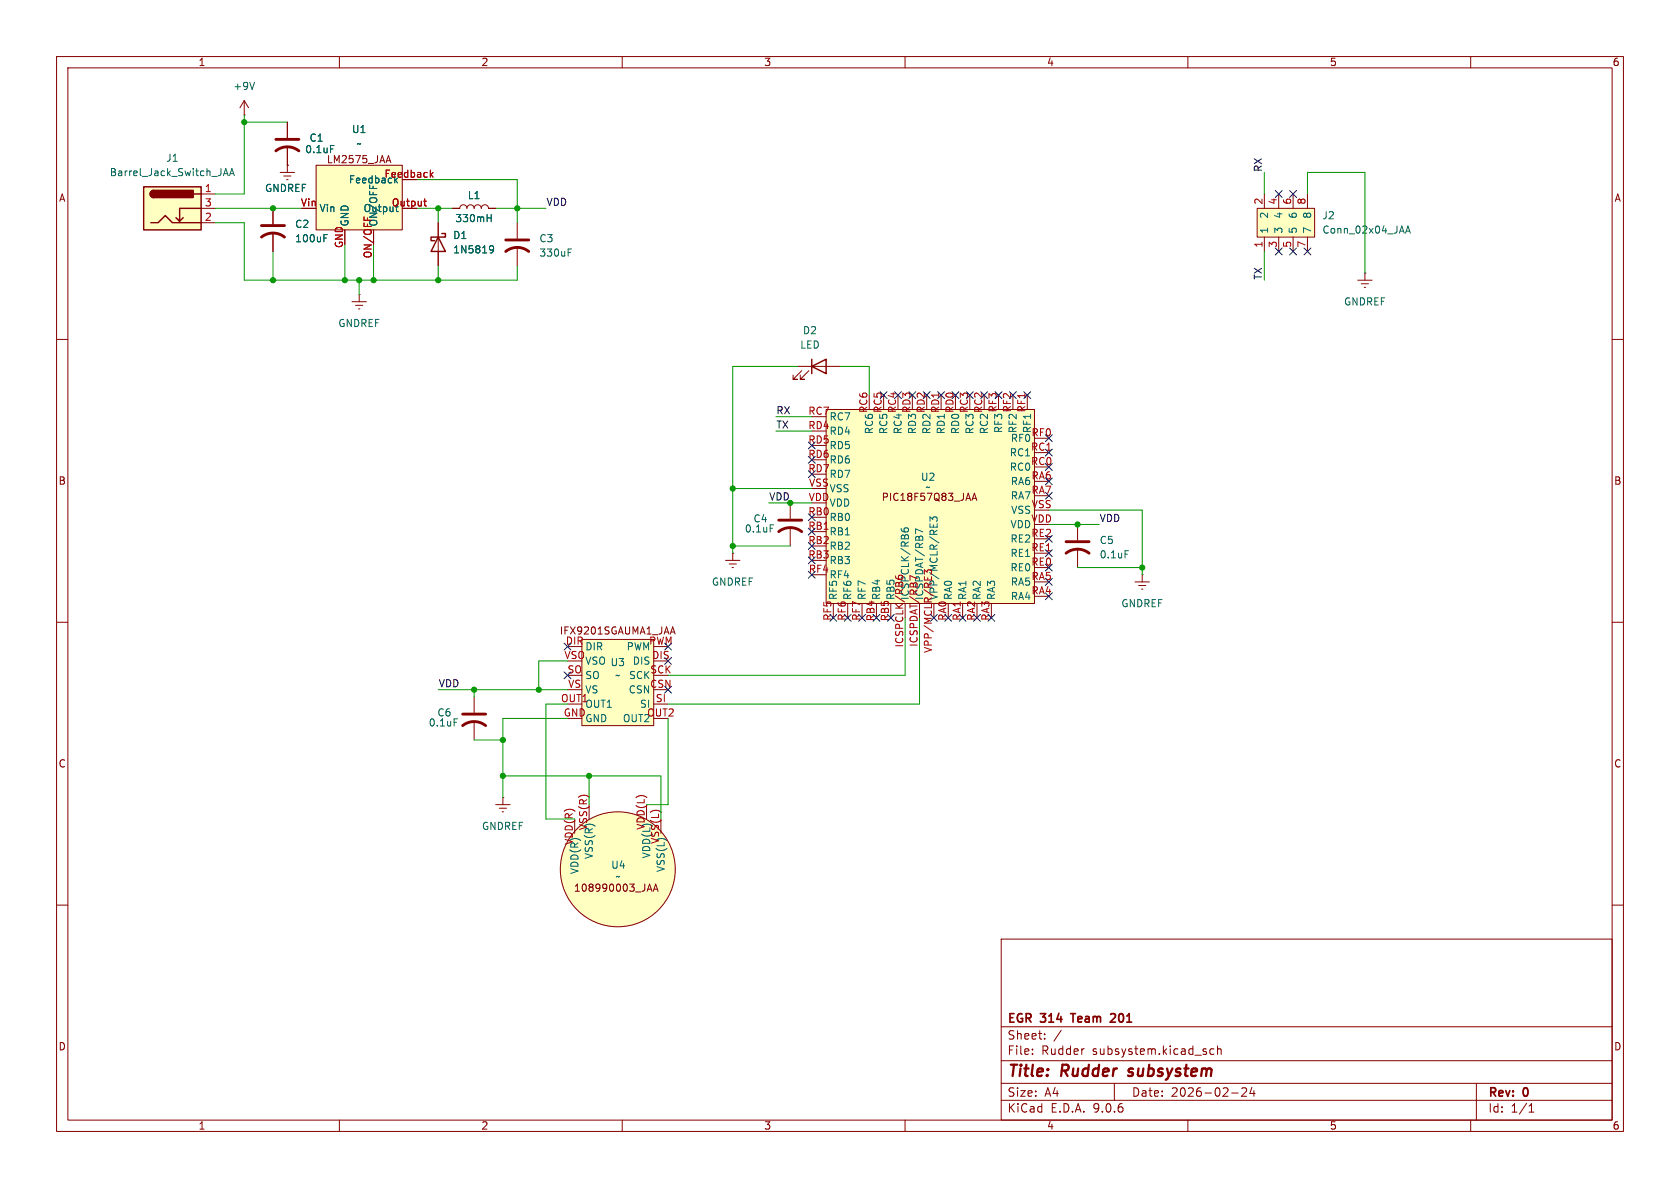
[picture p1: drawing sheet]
<svg xmlns="http://www.w3.org/2000/svg" width="297mm" height="210mm" viewBox="0 0 297 210" stroke-linecap="round" stroke-linejoin="round" font-family="sans-serif">
<g fill="none" stroke="#840000" stroke-width=".18">
<path d="M10 10h277v190h-277zM12 12h273v186h-273zM60 10v2M110 10v2M160 10v2M210 10v2M260 10v2M77.5 39.4v7.6M80 36.8h1.3a.64 .64 0 0 1 .6-.6 .64 .64 0 0 1 .6 .6 .64 .64 0 0 1 .7-.6 .64 .64 0 0 1 .6 .6 .64 .64 0 0 1 .7-.6 .64 .64 0 0 1 .6 .6 .64 .64 0 0 1 .6-.6 .64 .64 0 0 1 .7 .6h1.2M10 60h2M285 60h2M10 110h2"/>
<path d="M285 110h2M10 160h2M177 166h108v32h-108zM285 160h2M60 198v2M110 198v2M160 198v2M177 194.5h108M177 191.5h108M177 187.5h108M177 181.5h108M182.5 186.3v.1"/>
<path d="M182.5 185.5v.1M184.7 183.6v.1M184.7 182.8v.1M187.6 182.1l-1.3 2M191.5 185.4h.2M197 191.5v3M210 198v2M214.6 185.5l-.4-.1-.3 .3v.4l.1 .2h.6M215.2 185.5l.3-.1 .3 .1 .1 .9M215.2 184.9v1.5M217.7 193.2h1.2M219.5 192.4l.6-.1 .2 .1 .1 .3-.9 1.1h.9"/>
<path d="M221.3 192.2l-.3 1.1h.9M221.7 192.8v1M260 198v2M261 191.5v6.5M270.3 196.6h.9M270.3 195.5l.4-.4v1.5"/>
</g>
<path d="M199.4 190.1l.2 .1M199.6 189l-.1 .3 .1 .1" fill="none" stroke="#840000" stroke-width=".4"/>
<path d="M189.3 179.2h.8M197.1 179.3l-.5-.1-.3 .1M197.1 179.8l-.8 .9h.9" fill="none" stroke="#840000" stroke-width=".3"/>
<path d="M86.1 38.5h.7M86.8 37.9v1.3M86.7 43.5l.3-.1 .2 .2a.84 .84 0 0 1-.3 1.1h-.2M87.3 44l-.3 .2h-.3" fill="none" stroke="#006464" stroke-width=".18"/>
<path d="M77.5 41.9l1.2 2.6h-2.5zM78.1 41.3h.6v.6h-2.5v.6h.6" fill="none" stroke="#840000" stroke-width=".25"/>
<path d="M55.9 29.2h15.2v11.4h-15.2z" fill="#ffffc2"/>
<path d="M55.9 29.2h15.2v11.4h-15.2zM68.4 28.4h.6M68.7 27.5l.4 1.3" fill="none" stroke="#840000" stroke-width=".18"/>
<path d="M65.3 32.7v.6M69.9 31.8l.4 .5" fill="none" stroke="#006464" stroke-width=".18"/>
<path d="M64.4 38.3v.6M74.9 35.6h.5M75.1 35.1v1.1l.3 .2M76.2 30.8l.4 .5M76.6 30.5l-.5 .5" fill="none" stroke="#a90000" stroke-width=".18"/>
<path d="M222.2 36.8h10.2v5.1h-10.2z" fill="#ffffc2"/>
<g fill="none" stroke="#840000" stroke-width=".18">
<path d="M91.4 39.4v2.8M222.2 36.8h10.2v5.1h-10.2zM223.5 34.3v2.5M226.1 34.3v2.5M228.6 34.3v2.5M231.1 34.3v2.5M62.2 53.3h2.6M62.9 54h1.2M63.4 54.6h.2M63.5 52.1h.1M63.5 52.1v1.2M91.4 43.7v3.3"/>
<path d="M223.5 41.9v2.6M226.1 41.9v2.6M228.6 41.9v2.6M231.1 41.9v2.6M200.7 102.9h2.5M201.3 103.5h1.3M201.8 104.1h.3M201.9 101.6h.1M201.9 101.6v1.3"/>
</g>
<path d="M100.4 44.6h.5M100.4 44h.6M248.5 41.2l.4-1.3 .4 1.3M248.6 40.9h.6" fill="none" stroke="#006464" stroke-width=".18"/>
<path d="M89.4 44.5a3.3 3.3 0 0 1 4.1 0M89.4 42.4h4.1" fill="none" stroke="#840000" stroke-width=".51"/>
<path d="M102.9 113h12.7v15.3h-12.7z" fill="#ffffc2"/>
<path d="M102.9 113h12.7v15.3h-12.7zM118.6 111.7h.6M118.9 110.8l.4 1.3M115.6 124.5h2.5" fill="none" stroke="#840000" stroke-width=".18"/>
<path d="M25.4 33h10.2v7.6h-10.2z" fill="#ffffc2"/>
<path d="M25.4 33h10.2v7.6h-10.2zM26.7 39.4h1.2l1.3-1.3 1.3 1.3h5.1M27.2 33.7a.64 .64 0 0 0-.7 .6 .64 .64 0 0 0 .7 .6M32.4 38.5l-.7 .6M34.3 34.3h1.3M35.6 36.8h-3.9v2.3l-.6-.6M143.5 64.8l2.5-1.3v2.5zM143.5 63.5v2.5" fill="none" stroke="#840000" stroke-width=".25"/>
<g fill="#840000" stroke="#840000" stroke-width=".25">
<path d="M26.7 33.8l.5-.1v1.2a.63 .63 0 0 1-.6-.4 .63 .63 0 0 1 .1-.7z"/>
<path d="M27.2 33.7h7v1.2h-7z"/>
</g>
<g fill="none" stroke="#840000" stroke-width=".18">
<path d="M35.6 34.3h2.5M35.6 36.8h2.5M35.6 39.4h2.5M48.3 36.8v2.8M48.3 41.1v3.4M141 64.8h7.6M141.7 65.5l-1.5 1.6h.8h-.8v-.8M143 65.5l-1.5 1.6h.7h-.7v-.8M83.8 123.2v2.8M83.8 127.5v3.3M87.6 142.2h2.6M88.3 142.9h1.2"/>
<path d="M88.8 143.5h.2M88.9 141h.1M88.9 141v1.2M114.5 157.2h.6M114.8 156.3l.5 1.3M115.5 157.6l.4-1.3 .4 1.3M115.6 157.2h.6"/>
<circle cx="109.2" cy="153.7" r="10.2"/>
</g>
<path d="M39.5 31.1l.4-1.3 .4 1.3M39.6 30.7h.6M40.6 31.1l.4-1.3 .4 1.3M40.7 30.7h.6M57.3 42.1h.4M57.3 41.5h.6M80.3 127.1h.6" fill="none" stroke="#006464" stroke-width=".18"/>
<circle cx="109.2" cy="153.7" r="10.2" fill="#ffffc2" stroke="#ffffc2" stroke-width=".18"/>
<path d="M46.2 39.9h4.1M46.2 41.9a3.3 3.3 0 0 1 4.1 0M81.8 128.3a3.3 3.3 0 0 1 4.1 0M81.8 126.2h4.1" fill="none" stroke="#840000" stroke-width=".51"/>
<path d="M146 72.4h36.9v34.3h-36.9z" fill="#ffffc2"/>
<g fill="none" stroke="#840000" stroke-width=".18">
<path d="M43.2 17.8l-.8 1.3M43.2 17.8l.7 1.3M43.2 17.8v2.5M43.2 20.3h.1M48.3 36.8v2.8M49.5 30.5h2.6M50.2 31.1h1.2M50.7 31.8h.2M50.8 29.2h.1M50.8 21.6v2.8M50.8 25.9v4.6M77.5 39.4v2.5"/>
<path d="M80 36.8h1.3M86.4 36.8h1.2M48.3 41.1v3.4M77.5 44.5v2.5M240 49.5h2.6M240.7 50.2h1.2M241.2 50.8h.2M241.3 48.3h.1M241.3 48.3v1.2M146 72.4h36.9v34.3h-36.9zM128.3 99.1h2.5M128.9 99.7h1.3"/>
<path d="M129.5 97.8h.1M129.5 97.8v1.3M139.7 88.9v2.8M139.7 93.2v3.3M171.8 88.5l.5-1.3 .4 1.3M172 88.1h.6M190.5 92.7v2.8M190.5 97v3.3M129.4 100.3h.3"/>
</g>
<g fill="none" stroke="#006464" stroke-width=".18">
<path d="M45 14.5l-.4 1.3M58.4 25.7h.6M65.3 32.7v.6M69.9 31.8l.4 .5M86.1 38.5h.7M86.8 37.9v1.3M57.3 42.1h.4M57.3 41.5h.6M86.7 43.5l.3-.1 .2 .2a.84 .84 0 0 1-.3 1.1h-.2M87.3 44l-.3 .2h-.3M136.2 92.8h.6M159.3 93.4l.1 .4a.86 .86 0 0 0 1.2 0l-.1-.4-.4-.1-.3 .3 .1 .3 .2 .1"/>
<path d="M163.1 94l-1.2-.5v.8M164.4 92.2v-.8l.5 .4 .1-.4h.6l.1 .2-.1 .6M164.4 92.6v.6M165.7 92.6v.6M198.9 97.4h.6"/>
</g>
<path d="M64.4 38.3v.6M74.9 35.6h.5M75.1 35.1v1.1l.3 .2M76.2 30.8l.4 .5M76.6 30.5l-.5 .5M158.3 101.8l.2 .4M158.9 102.4h.5M158.9 102.4h.2M159.1 101.7l-.3 .2 .1 .4M160.9 101.8l1.2 .5M164.1 100.7l-.1 .1" fill="none" stroke="#a90000" stroke-width=".18"/>
<path d="M48.8 26.7a3.3 3.3 0 0 1 4 0M48.8 24.6h4M137.7 94a3.3 3.3 0 0 1 4 0M137.7 91.9h4M188.5 97.8a3.3 3.3 0 0 1 4 0M188.5 95.8h4" fill="none" stroke="#840000" stroke-width=".51"/>
<g fill="none" stroke="#009600" stroke-width=".18">
<path d="M38.1 39.4h5.1v10.1h48.2v-2.5M38.1 36.8h15.2M43.2 20.3v14h-5.1M43.2 21.6h7.6M73.7 36.8h6.3M73.7 31.8h17.7v7.6M77.5 36.8v2.6M87.6 36.8h8.9M223.5 30.5v3.8M231.1 34.3v-3.8h10.2v17.8M48.3 44.5v5M61 43.2v6.3"/>
<path d="M63.5 49.5v2.6M66 43.2v6.3M77.5 47v2.5M223.5 44.5v5M137.2 76.2h6.3M137.2 73.7h6.3M141 64.8h-11.5v33M148.6 64.8h5.1v5.1M129.5 96.5h10.2M129.5 86.4h14M135.9 88.9h7.6M185.4 90.2h16.5v11.4"/>
<path d="M185.4 92.7h8.9M100.3 116.8h-5.1v5.1M160 109.2v10.2h-41.9M162.6 109.2v15.3h-44.5M190.5 100.3h11.4M77.5 121.9h22.8M83.8 121.9v1.3M83.8 130.8h5.1M88.9 137.2h27.9v7.6M100.3 127h-11.4v14M100.3 124.5h-3.8v20.3h5.1M104.1 137.2v5"/>
<path d="M118.1 127v15.2h-3.8"/>
</g>
<g fill="none" stroke="#000084" stroke-width=".18">
<path d="M225.5 33.7l1.2 1.2M226.7 33.7l-1.2 1.2M228 33.7l1.2 1.2M229.2 33.7l-1.2 1.2M225.5 43.8l1.2 1.3M226.7 43.8l-1.2 1.3M228 43.8l1.2 1.3M229.2 43.8l-1.2 1.3M230.5 43.8l1.2 1.3M231.7 43.8l-1.2 1.3M142.9 78.1l1.2 1.2M144.1 78.1l-1.2 1.2"/>
<path d="M155.6 69.2l1.2 1.3M156.8 69.2l-1.2 1.3M158.1 69.2l1.3 1.3M159.4 69.2l-1.3 1.3M160.7 69.2l1.2 1.3M161.9 69.2l-1.2 1.3M163.2 69.2l1.2 1.3M164.4 69.2l-1.2 1.3M165.8 69.2l1.2 1.3M167 69.2l-1.2 1.3M168.3 69.2l1.2 1.3M169.5 69.2l-1.2 1.3"/>
<path d="M170.8 69.2l1.3 1.3M172.1 69.2l-1.3 1.3M173.4 69.2l1.2 1.3M174.6 69.2l-1.2 1.3M175.9 69.2l1.2 1.3M177.1 69.2l-1.2 1.3M178.5 69.2l1.2 1.3M179.7 69.2l-1.2 1.3M181 69.2l1.2 1.3M182.2 69.2l-1.2 1.3M184.8 79.4l1.2 1.2M184.8 76.9l1.2 1.2"/>
<path d="M186 79.4l-1.2 1.2M186 76.9l-1.2 1.2M142.9 98.5l1.2 1.2M142.9 90.8l1.2 1.2M142.9 93.4l1.2 1.2M142.9 95.9l1.2 1.2M142.9 80.7l1.2 1.2M142.9 83.2l1.2 1.2M144.1 95.9l-1.2 1.2M144.1 98.5l-1.2 1.2M144.1 90.8l-1.2 1.2M144.1 93.4l-1.2 1.2"/>
<path d="M144.1 80.7l-1.2 1.2M144.1 83.2l-1.2 1.2M184.8 99.7l1.2 1.2M184.8 97.2l1.2 1.2M184.8 94.6l1.2 1.3M184.8 87l1.2 1.2M184.8 84.5l1.2 1.2M184.8 81.9l1.2 1.3M186 99.7l-1.2 1.2M186 97.2l-1.2 1.2M186 84.5l-1.2 1.2M186 87l-1.2 1.2"/>
<path d="M186 94.6l-1.2 1.3M186 81.9l-1.2 1.3M99.7 113.7l1.2 1.2M99.7 118.8l1.2 1.2M100.9 113.7l-1.2 1.2M100.9 118.8l-1.2 1.2M117.5 116.2l1.2 1.2M117.5 113.7l1.2 1.2M118.7 116.2l-1.2 1.2M118.7 113.7l-1.2 1.2M142.9 101l1.2 1.2M144.1 101l-1.2 1.2"/>
<path d="M146.7 108.6l1.2 1.2M147.9 108.6l-1.2 1.2M149.3 108.6l1.2 1.2M150.5 108.6l-1.2 1.2M151.8 108.6l1.2 1.2M153 108.6l-1.2 1.2M154.3 108.6l1.2 1.2M155.5 108.6l-1.2 1.2M156.9 108.6l1.2 1.2M158.1 108.6l-1.2 1.2M164.5 108.6l1.2 1.2M165.7 108.6l-1.2 1.2"/>
<path d="M167 108.6l1.2 1.2M168.2 108.6l-1.2 1.2M169.6 108.6l1.2 1.2M170.8 108.6l-1.2 1.2M172.1 108.6l1.2 1.2M173.3 108.6l-1.2 1.2M174.7 108.6l1.2 1.2M175.9 108.6l-1.2 1.2M184.8 104.8l1.2 1.2M184.8 102.3l1.2 1.2M186 104.8l-1.2 1.2M186 102.3l-1.2 1.2"/>
<path d="M117.5 121.3l1.2 1.2M118.7 121.3l-1.2 1.2"/>
</g>
<g fill="#009600" stroke="#009600" stroke-width=".18">
<circle cx="77.5" cy="49.5" r=".46"/>
<circle cx="66" cy="49.5" r=".46"/>
<circle cx="63.5" cy="49.5" r=".46"/>
<circle cx="61" cy="49.5" r=".46"/>
<circle cx="48.3" cy="36.8" r=".46"/>
<circle cx="48.3" cy="49.5" r=".46"/>
<circle cx="43.2" cy="21.6" r=".46"/>
<circle cx="77.5" cy="36.8" r=".46"/>
<circle cx="91.4" cy="36.8" r=".46"/>
<circle cx="129.5" cy="86.4" r=".46"/>
<circle cx="88.9" cy="137.2" r=".46"/>
<circle cx="88.9" cy="130.8" r=".46"/>
<circle cx="95.2" cy="121.9" r=".46"/>
<circle cx="83.8" cy="121.9" r=".46"/>
<circle cx="104.1" cy="137.2" r=".46"/>
<circle cx="201.9" cy="100.3" r=".46"/>
<circle cx="190.5" cy="92.7" r=".46"/>
<circle cx="129.5" cy="96.5" r=".46"/>
<circle cx="139.7" cy="88.9" r=".46"/>
</g>
<g font-size="2.8" fill="#840000">
<text x="178" y="190.9">Title:</text>
<text x="187.7" y="190.9">Rudder</text>
<text x="200.4" y="190.9">subsystem</text>
</g>
<g font-size="2.1" fill="#840000">
<text x="178" y="184">Sheet:</text>
<text x="178" y="181.2">EGR</text>
<text x="184.1" y="181.2">314</text>
<text x="190.1" y="181.2">Team</text>
<text x="197.7" y="181.2">201</text>
<text x="178" y="186.7">File:</text>
<text x="184.1" y="186.7">Rudder</text>
<text x="193.2" y="186.7">subsystem.kicad_sch</text>
<text x="178" y="196.9">KiCad</text>
<text x="178" y="194.1">Size:</text>
<text x="184.7" y="194.1">A4</text>
<text x="185.7" y="196.9">E.D.A.</text>
<text x="193.3" y="196.9">9.0.6</text>
<text x="200" y="194.1">Date:</text>
<text x="207" y="194.1">2026-02-24</text>
<text x="263" y="194.3">Rev:</text>
<text x="263" y="196.9">Id:</text>
<text x="267.1" y="196.9">1/1</text>
<text x="269.4" y="194.3">0</text>
</g>
<g font-size="1.8" fill="#840000">
<text x="35" y="11.9">1</text>
<text x="85" y="11.9">2</text>
<text x="135" y="11.9">3</text>
<text x="185" y="11.9">4</text>
<text x="235" y="11.9">5</text>
<text x="285" y="11.9">6</text>
<text x="57.7" y="29.1">LM2575_JAA</text>
<text x="10.3" y="35.9">A</text>
<text x="285.3" y="35.9">A</text>
<text x="10.3" y="85.9">B</text>
<text x="155.8" y="88.7">PIC18F57Q83_JAA</text>
<text x="285.3" y="85.9">B</text>
<text x="98.9" y="112.4">IFX9201SGAUMA1_JAA</text>
<text x="10.3" y="135.9">C</text>
<text x="285.3" y="135.9">C</text>
<text x="101.4" y="157.8">108990003_JAA</text>
<text x="10.3" y="185.9">D</text>
<text x="285.3" y="185.9">D</text>
<text x="35" y="199.9">1</text>
<text x="85" y="199.9">2</text>
<text x="135" y="199.9">3</text>
<text x="185" y="199.9">4</text>
<text x="235" y="199.9">5</text>
<text x="285" y="199.9">6</text>
</g>
<g font-size="1.8" fill="#006464">
<text x="41.1" y="16.1">+9V</text>
<text x="62.1" y="23.7">U1</text>
<text x="29.3" y="28.8">J1</text>
<text x="53.9" y="27.3">0.1uF</text>
<text x="54.6" y="25.2">C1</text>
<text x="62.9" y="26.3">~</text>
<text x="19.3" y="31.3">Barrel_Jack_Switch_JAA</text>
<text x="46.8" y="34.1">GNDREF</text>
<text x="82.6" y="35.4">L1</text>
<text x="52.1" y="40.5">C2</text>
<text x="56.4" y="37.7">Vin</text>
<text x="61.8" y="40.1" transform="rotate(-90 61.8 40.1)">GND</text>
<text x="64.2" y="37.7">Output</text>
<text x="80.4" y="39.5">330mH</text>
<text x="224.4" y="41.4" transform="rotate(-90 224.4 41.4)">1</text>
<text x="224.4" y="38.8" transform="rotate(-90 224.4 38.8)">2</text>
<text x="226.9" y="41.4" transform="rotate(-90 226.9 41.4)">3</text>
<text x="226.9" y="38.8" transform="rotate(-90 226.9 38.8)">4</text>
<text x="229.5" y="41.4" transform="rotate(-90 229.5 41.4)">5</text>
<text x="229.5" y="38.8" transform="rotate(-90 229.5 38.8)">6</text>
<text x="232" y="41.4" transform="rotate(-90 232 41.4)">7</text>
<text x="232" y="38.8" transform="rotate(-90 232 38.8)">8</text>
<text x="233.7" y="39">J2</text>
<text x="233.7" y="41.5">Conn_02x04_JAA</text>
<text x="52.1" y="43">100uF</text>
<text x="80" y="42.5">D1</text>
<text x="80" y="45">1N5819</text>
<text x="95.3" y="43">C3</text>
<text x="95.3" y="45.6">330uF</text>
<text x="59.7" y="58">GNDREF</text>
<text x="141.9" y="59.3">D2</text>
<text x="237.5" y="54.2">GNDREF</text>
<text x="141.4" y="61.8">LED</text>
<text x="146.6" y="74.5">RC7</text>
<text x="154.5" y="76.9" transform="rotate(-90 154.5 76.9)">RC6</text>
<text x="157.1" y="76.9" transform="rotate(-90 157.1 76.9)">RC5</text>
<text x="159.6" y="76.9" transform="rotate(-90 159.6 76.9)">RC4</text>
<text x="162.2" y="76.9" transform="rotate(-90 162.2 76.9)">RD3</text>
<text x="164.7" y="76.9" transform="rotate(-90 164.7 76.9)">RD2</text>
<text x="167.2" y="76.9" transform="rotate(-90 167.2 76.9)">RD1</text>
<text x="169.8" y="76.9" transform="rotate(-90 169.8 76.9)">RD0</text>
<text x="172.3" y="76.9" transform="rotate(-90 172.3 76.9)">RC3</text>
<text x="174.9" y="76.9" transform="rotate(-90 174.9 76.9)">RC2</text>
<text x="177.4" y="76.7" transform="rotate(-90 177.4 76.7)">RF3</text>
<text x="179.9" y="76.7" transform="rotate(-90 179.9 76.7)">RF2</text>
<text x="146.6" y="82.1">RD6</text>
<text x="178.4" y="80.9">RC1</text>
<text x="178.4" y="83.4">RC0</text>
<text x="178.6" y="78.3">RF0</text>
<text x="146.6" y="89.8">VDD</text>
<text x="162.7" y="85.2">U2</text>
<text x="163.5" y="87">~</text>
<text x="178.6" y="86">RA6</text>
<text x="178.6" y="88.5">RA7</text>
<text x="131.6" y="94.3">0.1uF</text>
<text x="133.1" y="92.6">C4</text>
<text x="178.5" y="93.6">VDD</text>
<text x="178.7" y="91">VSS</text>
<text x="178.5" y="96.1">RE2</text>
<text x="178.5" y="98.7">RE1</text>
<text x="178.5" y="101.2">RE0</text>
<text x="194.3" y="96.4">C5</text>
<text x="194.3" y="98.9">0.1uF</text>
<text x="125.7" y="103.7">GNDREF</text>
<text x="146.6" y="102.5">RF4</text>
<text x="153.3" y="106.2" transform="rotate(-90 153.3 106.2)">RF7</text>
<text x="176.1" y="106.2" transform="rotate(-90 176.1 106.2)">RA3</text>
<text x="178.6" y="103.7">RA5</text>
<text x="178.6" y="106.3">RA4</text>
<text x="198.1" y="107.5">GNDREF</text>
<text x="103.4" y="117.7">VSO U3</text>
<text x="110.7" y="115.2">PWM</text>
<text x="103.4" y="120.2">SO</text>
<text x="108.7" y="120.2">~</text>
<text x="111.1" y="120.2">SCK</text>
<text x="75.7" y="128.6">0.1uF</text>
<text x="77.2" y="126.8">C6</text>
<text x="103.4" y="127.9">GND</text>
<text x="85.1" y="146.9">GNDREF</text>
<text x="102.5" y="154.6" transform="rotate(-90 102.5 154.6)">VDD(R)</text>
<text x="105" y="152" transform="rotate(-90 105 152)">VSS(R)</text>
<text x="108" y="153.8">U4</text>
<text x="108.7" y="155.8">~</text>
<text x="115.2" y="151.8" transform="rotate(-90 115.2 151.8)">VDD(L)</text>
<text x="117.7" y="154.3" transform="rotate(-90 117.7 154.3)">VSS(L)</text>
</g>
<g font-size="1.8" fill="#a90000">
<text x="36.1" y="34">1</text>
<text x="61.6" y="32.6">Feedback</text>
<text x="67.9" y="31.5">Feedback</text>
<text x="36.1" y="36.6">3</text>
<text x="36.1" y="39.1">2</text>
<text x="53.1" y="36.6">Vin</text>
<text x="66.9" y="40.1" transform="rotate(-90 66.9 40.1)">ON/OFF</text>
<text x="69.2" y="36.6">Output</text>
<text x="223.3" y="36.3" transform="rotate(-90 223.3 36.3)">2</text>
<text x="225.8" y="36.3" transform="rotate(-90 225.8 36.3)">4</text>
<text x="228.3" y="36.3" transform="rotate(-90 228.3 36.3)">6</text>
<text x="230.9" y="36.3" transform="rotate(-90 230.9 36.3)">8</text>
<text x="60.7" y="43.9" transform="rotate(-90 60.7 43.9)">GND</text>
<text x="65.8" y="45.8" transform="rotate(-90 65.8 45.8)">ON/OFF</text>
<text x="223.3" y="43.9" transform="rotate(-90 223.3 43.9)">1</text>
<text x="225.8" y="43.9" transform="rotate(-90 225.8 43.9)">3</text>
<text x="228.3" y="43.9" transform="rotate(-90 228.3 43.9)">5</text>
<text x="230.9" y="43.9" transform="rotate(-90 230.9 43.9)">7</text>
<text x="142.8" y="73.4">RC7</text>
<text x="142.8" y="75.9">RD4</text>
<text x="146.6" y="77.1">RD4</text>
<text x="153.4" y="73.1" transform="rotate(-90 153.4 73.1)">RC6</text>
<text x="156" y="73.1" transform="rotate(-90 156 73.1)">RC5</text>
<text x="158.5" y="73.1" transform="rotate(-90 158.5 73.1)">RC4</text>
<text x="161" y="73.1" transform="rotate(-90 161 73.1)">RD3</text>
<text x="163.6" y="73.1" transform="rotate(-90 163.6 73.1)">RD2</text>
<text x="166.1" y="73.1" transform="rotate(-90 166.1 73.1)">RD1</text>
<text x="168.7" y="73.1" transform="rotate(-90 168.7 73.1)">RD0</text>
<text x="171.2" y="73.1" transform="rotate(-90 171.2 73.1)">RC3</text>
<text x="173.7" y="73.1" transform="rotate(-90 173.7 73.1)">RC2</text>
<text x="176.3" y="73" transform="rotate(-90 176.3 73)">RF3</text>
<text x="178.8" y="73" transform="rotate(-90 178.8 73)">RF2</text>
<text x="181.4" y="73" transform="rotate(-90 181.4 73)">RF1</text>
<text x="182.3" y="77.2">RF0</text>
<text x="182.5" y="76.7" transform="rotate(-90 182.5 76.7)">RF1</text>
<text x="142.8" y="78.5">RD5</text>
<text x="142.8" y="81">RD6</text>
<text x="142.8" y="83.6">RD7</text>
<text x="146.6" y="79.6">RD5</text>
<text x="182.2" y="79.8">RC1</text>
<text x="182.2" y="82.3">RC0</text>
<text x="142.9" y="88.6">VDD</text>
<text x="142.9" y="86.1">VSS</text>
<text x="146.6" y="84.7">RD7</text>
<text x="146.6" y="87.2">VSS</text>
<text x="182.3" y="84.8">RA6</text>
<text x="182.3" y="87.4">RA7</text>
<text x="182.3" y="89.9">VSS</text>
<text x="142.8" y="91.2">RB0</text>
<text x="142.8" y="93.7">RB1</text>
<text x="146.6" y="92.3">RB0</text>
<text x="146.6" y="94.8">RB1</text>
<text x="182.2" y="92.5">VDD</text>
<text x="182.2" y="95">RE2</text>
<text x="142.8" y="96.3">RB2</text>
<text x="142.8" y="98.8">RB3</text>
<text x="142.9" y="101.3">RF4</text>
<text x="146.6" y="97.4">RB2</text>
<text x="146.6" y="99.9">RB3</text>
<text x="182.2" y="97.5">RE1</text>
<text x="182.2" y="100.1">RE0</text>
<text x="148.2" y="106.2" transform="rotate(-90 148.2 106.2)">RF5</text>
<text x="150.7" y="106.2" transform="rotate(-90 150.7 106.2)">RF6</text>
<text x="155.8" y="106.2" transform="rotate(-90 155.8 106.2)">RB4</text>
<text x="158.3" y="106.2" transform="rotate(-90 158.3 106.2)">RB5</text>
<text x="160.9" y="106.2" transform="rotate(-90 160.9 106.2)">ICSPCLK/RB6</text>
<text x="163.4" y="106.2" transform="rotate(-90 163.4 106.2)">ICSPDAT/RB7</text>
<text x="166" y="106.2" transform="rotate(-90 166 106.2)">VPP/MCLR/RE3</text>
<text x="168.5" y="106.2" transform="rotate(-90 168.5 106.2)">RA0</text>
<text x="171" y="106.2" transform="rotate(-90 171 106.2)">RA1</text>
<text x="173.6" y="106.2" transform="rotate(-90 173.6 106.2)">RA2</text>
<text x="182.3" y="102.6">RA5</text>
<text x="182.3" y="105.2">RA4</text>
<text x="147.1" y="109.8" transform="rotate(-90 147.1 109.8)">RF5</text>
<text x="149.6" y="109.8" transform="rotate(-90 149.6 109.8)">RF6</text>
<text x="152.1" y="109.8" transform="rotate(-90 152.1 109.8)">RF7</text>
<text x="154.7" y="109.9" transform="rotate(-90 154.7 109.9)">RB4</text>
<text x="157.2" y="109.9" transform="rotate(-90 157.2 109.9)">RB5</text>
<text x="167.4" y="109.8" transform="rotate(-90 167.4 109.8)">RA0</text>
<text x="169.9" y="109.8" transform="rotate(-90 169.9 109.8)">RA1</text>
<text x="172.5" y="109.8" transform="rotate(-90 172.5 109.8)">RA2</text>
<text x="175" y="109.8" transform="rotate(-90 175 109.8)">RA3</text>
<text x="99.7" y="116.6">VSO</text>
<text x="99.9" y="114">DIR</text>
<text x="100.2" y="119.1">SO</text>
<text x="103.4" y="115.2">DIR</text>
<text x="111.8" y="117.7">DIS</text>
<text x="114.7" y="114">PWM</text>
<text x="114.9" y="119.1">SCK</text>
<text x="115.2" y="116.6">DIS</text>
<text x="159.8" y="114.6" transform="rotate(-90 159.8 114.6)">ICSPCLK/RB6</text>
<text x="162.3" y="114.4" transform="rotate(-90 162.3 114.4)">ICSPDAT/RB7</text>
<text x="164.8" y="115.5" transform="rotate(-90 164.8 115.5)">VPP/MCLR/RE3</text>
<text x="99.1" y="124.2">OUT1</text>
<text x="100.3" y="121.7">VS</text>
<text x="103.4" y="122.8">VS</text>
<text x="103.4" y="125.3">OUT1</text>
<text x="111" y="122.8">CSN</text>
<text x="113" y="125.3">SI</text>
<text x="114.8" y="121.7">CSN</text>
<text x="115.8" y="124.2">SI</text>
<text x="99.6" y="126.7">GND</text>
<text x="110" y="127.9">OUT2</text>
<text x="114.3" y="126.7">OUT2</text>
<text x="101.3" y="149.4" transform="rotate(-90 101.3 149.4)">VDD(R)</text>
<text x="103.9" y="146.8" transform="rotate(-90 103.9 146.8)">VSS(R)</text>
<text x="114" y="146.8" transform="rotate(-90 114 146.8)">VDD(L)</text>
<text x="116.6" y="149.3" transform="rotate(-90 116.6 149.3)">VSS(L)</text>
</g>
<g font-size="1.8" fill="#0f0f0f">
<text x="223.2" y="30.5" transform="rotate(-90 223.2 30.5)">RX</text>
<text x="96.5" y="36.5">VDD</text>
<text x="223.2" y="49.5" transform="rotate(-90 223.2 49.5)">TX</text>
<text x="137.2" y="73.3">RX</text>
<text x="137.2" y="75.9">TX</text>
<text x="135.9" y="88.6">VDD</text>
<text x="194.3" y="92.4">VDD</text>
<text x="77.5" y="121.6">VDD</text>
</g>
</svg>
